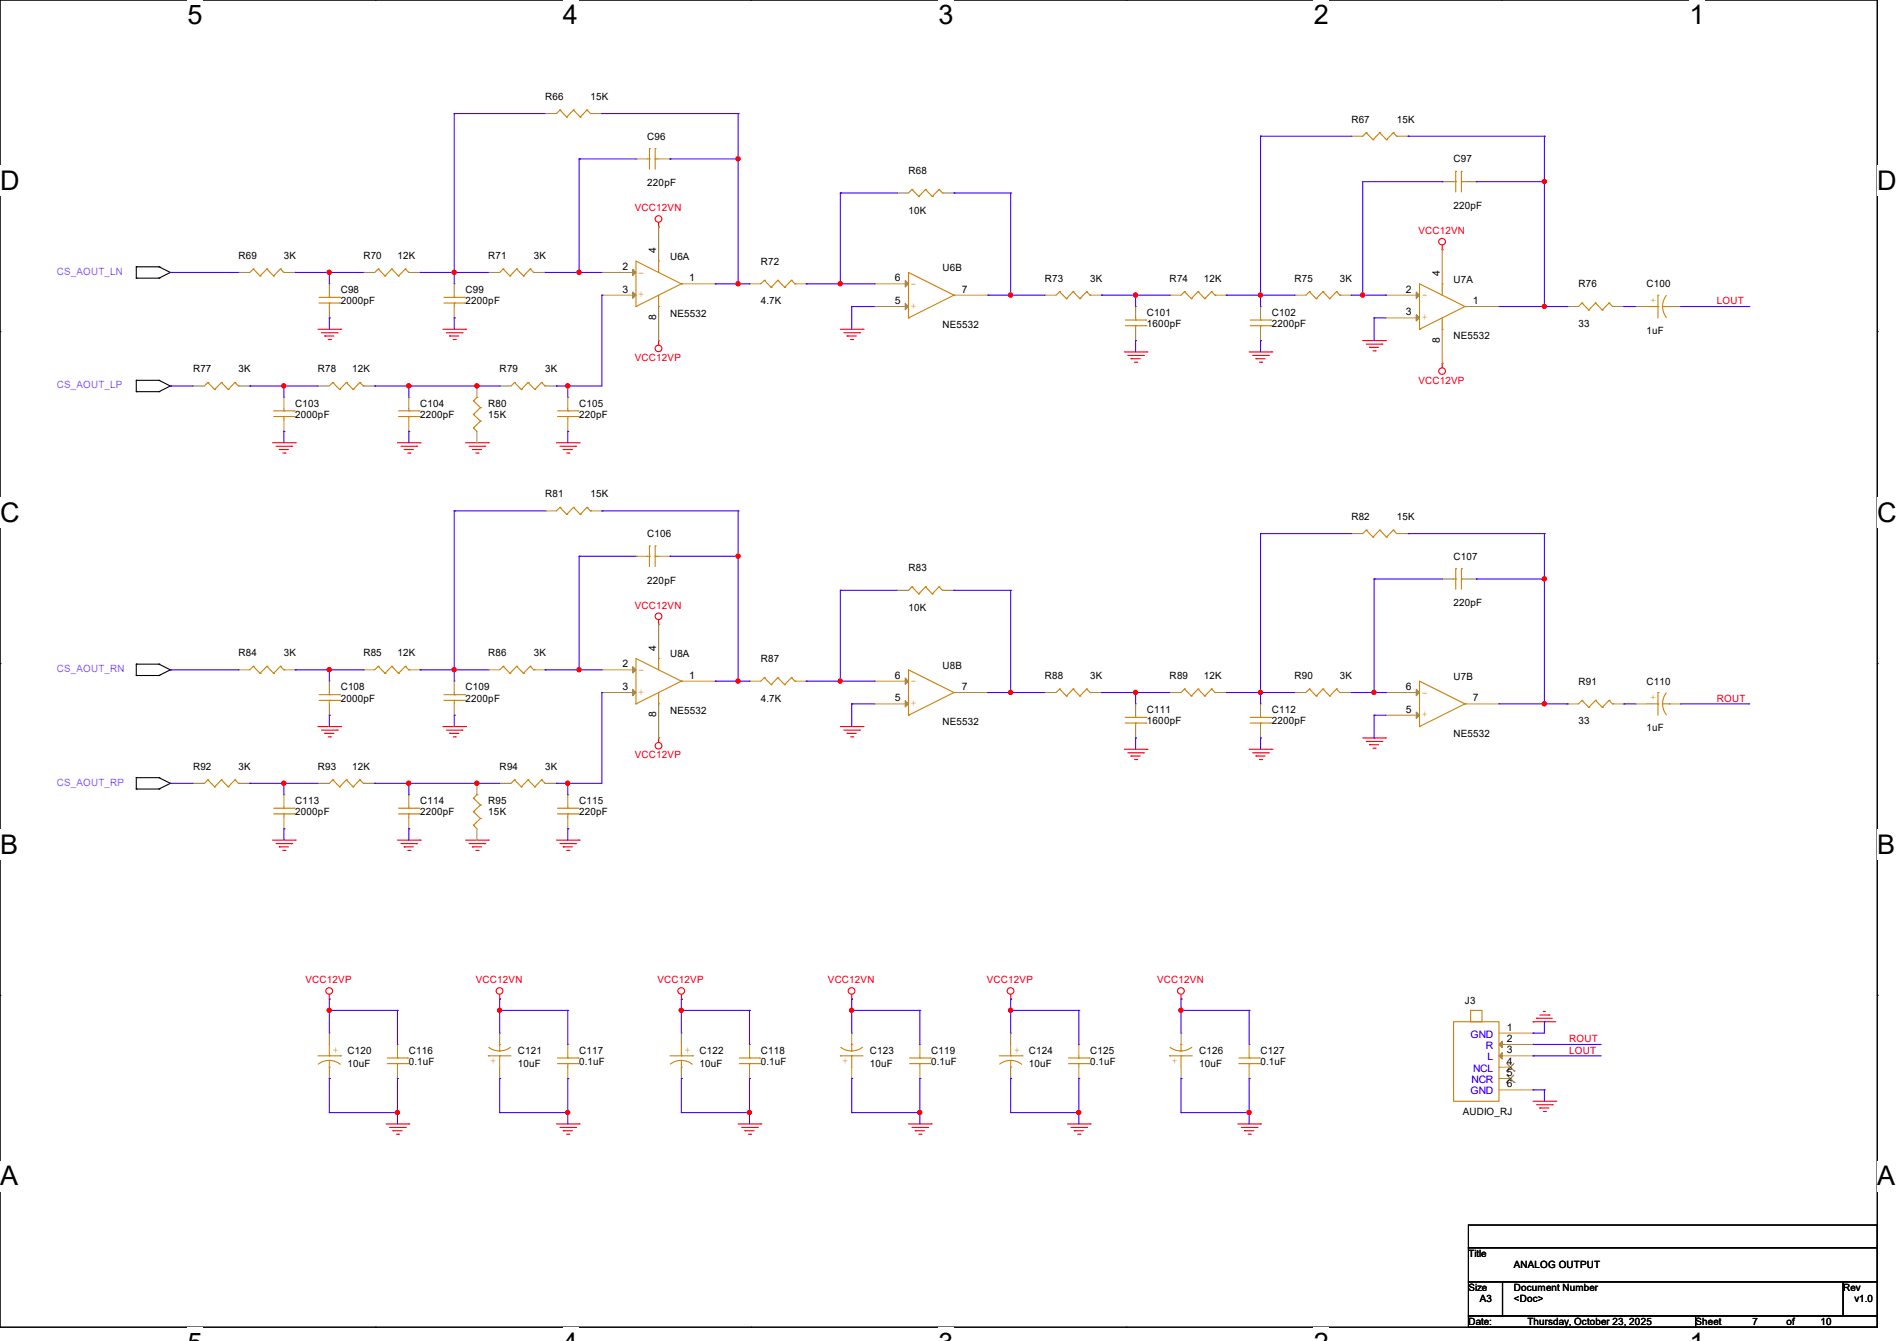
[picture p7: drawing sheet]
<svg xmlns="http://www.w3.org/2000/svg" width="297mm" height="210mm" viewBox="0 0 297 210" stroke-linecap="round" stroke-linejoin="round" font-family="sans-serif">
<path d="M0 0h293.9v207.9h-293.9z" fill="none" stroke="#000" stroke-width=".17"/>
<g fill="#fff">
<path d="M29.4 0h2.3v4.7h-2.3z"/>
<path d="M29.4 207.9h2.3v2.1h-2.3z"/>
</g>
<path d="M58.8 0h.1M58.8 207.9h.1" fill="none" stroke="#000" stroke-width=".17"/>
<g fill="#fff">
<path d="M88.1 0h2.4v4.7h-2.4z"/>
<path d="M88.1 207.9h2.4v2.1h-2.4z"/>
</g>
<path d="M117.6 0h.1M117.6 207.9h.1" fill="none" stroke="#000" stroke-width=".17"/>
<g fill="#fff">
<path d="M146.9 0h2.4v4.7h-2.4z"/>
<path d="M146.9 207.9h2.4v2.1h-2.4z"/>
</g>
<path d="M176.3 0h.1M176.3 207.9h.1" fill="none" stroke="#000" stroke-width=".17"/>
<g fill="#fff">
<path d="M205.7 0h2.4v4.7h-2.4z"/>
<path d="M205.7 207.9h2.4v2.1h-2.4z"/>
</g>
<path d="M235.1 0h.1M235.1 207.9h.1" fill="none" stroke="#000" stroke-width=".17"/>
<g fill="#fff">
<path d="M264.5 0h2.4v4.7h-2.4z"/>
<path d="M264.5 207.9h2.4v2.1h-2.4z"/>
<path d="M0 26h3v4.7h-3z"/>
<path d="M293.9 26h3.1v4.7h-3.1z"/>
<path d="M0 77.9h3v4.7h-3z"/>
<path d="M293.9 77.9h3.1v4.7h-3.1z"/>
</g>
<path d="M0 51.9h.1M293.9 51.9h.1" fill="none" stroke="#000" stroke-width=".17"/>
<g fill="#fff">
<path d="M0 129.9h2.8v4.7h-2.8z"/>
<path d="M293.9 129.9h2.9v4.7h-2.9z"/>
</g>
<path d="M0 103.9h.1M293.9 103.9h.1" fill="none" stroke="#000" stroke-width=".17"/>
<g fill="#fff">
<path d="M0 181.8h2.8v4.8h-2.8z"/>
<path d="M293.8 181.8h3v4.8h-3z"/>
</g>
<g fill="none" stroke="#000" stroke-width=".17">
<path d="M21.3 43.6h.1M21.3 41.8h.1M21.3 59.6h.1M21.3 43.6h3.6M21.3 41.8v1.8M21.3 59.6v1.7M21.3 41.8h3.6M21.3 59.6h3.6M24.9 43.6h.1M24.9 41.8h.1M24.9 59.6h.1M24.9 41.8l1.8 .9"/>
<path d="M24.9 59.6l1.8 .9M26.7 42.7h.1M26.7 42.7l-1.8 .9M21.3 61.3h.1M21.3 61.3h3.6M24.9 61.3h.1M26.7 60.5h.1M26.7 60.5l-1.8 .8M21.3 105.8h.1M21.3 104h.1M21.3 104v1.8M21.3 105.8h3.6"/>
<path d="M21.3 104h3.6M24.9 105.8h.1M24.9 104h.1M24.9 104l1.8 .9M26.7 104.9h.1M26.7 104.9l-1.8 .9M21.3 123.6h.1M21.3 121.8h.1M21.3 121.8v1.8M21.3 123.6h3.6M21.3 121.8h3.6M24.9 123.6h.1"/>
<path d="M24.9 121.8h.1M24.9 121.8l1.8 .9M26.7 122.7h.1M26.7 122.7l-1.8 .9M0 155.9h.1M293.9 155.9h.1M229.9 191.9h64v3.5h-64zM229.9 195.4h64v5.3h-64zM229.9 200.7h5.3v5.4h-5.3zM229.9 206.1h35.6v1.8h-35.6zM235.2 200.7h53.4v5.4h-53.4zM265.5 206.1h28.4v1.8h-28.4z"/>
<path d="M288.6 200.7h5.3v5.4h-5.3z"/>
</g>
<g fill="none" stroke="#f00" stroke-width=".17">
<path d="M103.1 35.6h.1M103.1 34.8v.8M225.8 39.1h.1M225.8 38.4v.7M49.8 51.6h3.5M50.3 52.1h2.5M50.8 52.6h.1M50.8 52.6h1.5M51.4 53.2h.3M51.7 53.2h.1M52.8 52.1h.1M53.3 51.6h.1"/>
<path d="M69.3 51.6h3.6M69.9 52.1h2.4M70.4 52.6h.1M70.4 52.6h1.4M71 53.2h.3M71.3 53.2h.1M72.3 52.1h.1M72.9 51.6h.1M103.1 53.3h.1M103.1 53.3v.8M131.6 51.6h3.5M132.1 52.1h2.5"/>
<path d="M132.6 52.6h.1M132.6 52.6h1.5M133.2 53.2h.3M133.5 53.2h.1M134.6 52.1h.1M135.1 51.6h.1M176 55.1h3.6M176.6 55.7h2.4M177.1 56.2h.1M177.1 56.2h1.4M177.6 56.7h.4M178 56.7h.1"/>
<path d="M179 55.7h.1M179.6 55.1h.1M195.6 55.1h3.5M196.1 55.7h2.5M196.6 56.2h.1M196.6 56.2h1.5M197.2 56.7h.3M197.5 56.7h.1M198.6 55.7h.1M199.1 55.1h.1M213.4 53.3h3.5M213.9 53.9h2.5"/>
<path d="M214.4 54.4h.1M214.4 54.4h1.5M215 54.9h.3M215.3 54.9h.1M216.4 53.9h.1M216.9 53.3h.1M225.8 56.9h.1M225.8 56.9v.7M42.7 69.3h3.5M43.2 69.9h2.5M43.7 70.4h.1M43.7 70.4h1.5"/>
<path d="M44.3 71h.3M44.6 71h.1M45.7 69.9h.1M46.2 69.3h.1M62.2 69.3h3.6M62.8 69.9h2.4M63.3 70.4h.1M63.3 70.4h1.4M63.8 71h.4M64.2 71h.1M65.2 69.9h.1M65.8 69.3h.1"/>
<path d="M72.9 69.3h3.6M73.4 69.9h2.5M74 70.4h.1M74 70.4h1.4M74.5 71h.3M74.8 71h.1M75.9 69.9h.1M76.5 69.3h.1M87.1 69.3h3.6M87.7 69.9h2.4M88.2 70.4h.1M88.2 70.4h1.4"/>
<path d="M88.7 71h.4M89.1 71h.1M90.1 69.9h.1M90.7 69.3h.1M103.1 97.8h.1M103.1 97.1v.7M49.8 113.8h3.5M50.3 114.3h2.5M50.8 114.9h.1M50.8 114.9h1.5M51.4 115.4h.3M51.7 115.4h.1"/>
<path d="M52.8 114.3h.1M53.3 113.8h.1M69.3 113.8h3.6M69.9 114.3h2.4M70.4 114.9h.1M70.4 114.9h1.4M71 115.4h.3M71.3 115.4h.1M72.3 114.3h.1M72.9 113.8h.1M103.1 115.6h.1M103.1 115.6v.7"/>
<path d="M131.6 113.8h3.5M132.1 114.3h2.5M132.6 114.9h.1M132.6 114.9h1.5M133.2 115.4h.3M133.5 115.4h.1M134.6 114.3h.1M135.1 113.8h.1M176 117.3h3.6M176.6 117.9h2.4M177.1 118.4h.1M177.1 118.4h1.4"/>
<path d="M177.6 119h.4M178 119h.1M179 117.9h.1M179.6 117.3h.1M195.6 117.3h3.5M196.1 117.9h2.5M196.6 118.4h.1M196.6 118.4h1.5M197.2 119h.3M197.5 119h.1M198.6 117.9h.1M199.1 117.3h.1"/>
<path d="M213.4 115.6h3.5M213.9 116.1h2.5M214.4 116.6h.1M214.4 116.6h1.5M215 117.2h.3M215.3 117.2h.1M216.4 116.1h.1M216.9 115.6h.1M42.7 131.6h3.5M43.2 132.1h2.5M43.7 132.6h.1M43.7 132.6h1.5"/>
<path d="M44.3 133.2h.3M44.6 133.2h.1M45.7 132.1h.1M46.2 131.6h.1M62.2 131.6h3.6M62.8 132.1h2.4M63.3 132.6h.1M63.3 132.6h1.4M63.8 133.2h.4M64.2 133.2h.1M65.2 132.1h.1M65.8 131.6h.1"/>
<path d="M72.9 131.6h3.6M73.4 132.1h2.5M74 132.6h.1M74 132.6h1.4M74.5 133.2h.3M74.8 133.2h.1M75.9 132.1h.1M76.5 131.6h.1M87.1 131.6h3.6M87.7 132.1h2.4M88.2 132.6h.1M88.2 132.6h1.4"/>
<path d="M88.7 133.2h.4M89.1 133.2h.1M90.1 132.1h.1M90.7 131.6h.1M51.6 156.5h.1M51.6 155.7v.8M78.2 156.5h.1M78.2 155.7v.8M106.7 156.5h.1M106.7 155.7v.8M133.3 156.5h.1M133.3 155.7v.8"/>
<path d="M158.2 156.5h.1M158.2 155.7v.8M184.9 156.5h.1M184.9 155.7v.8M240.6 159.5h.1M240.6 159.5h2.4M241.1 159h1.4M241.6 158.4h.1M241.6 158.4h.4M242.5 159h.1M60.5 176h3.5M61 176.6h2.5"/>
<path d="M61.5 177.1h.1M61.5 177.1h1.4M62.1 177.6h.3M62.4 177.6h.1M63.5 176.6h.1M64 176h.1M87.1 176h3.6M87.7 176.6h2.4M88.2 177.1h.1M88.2 177.1h1.4M88.7 177.6h.4M89.1 177.6h.1"/>
<path d="M90.1 176.6h.1M90.7 176h.1M115.6 176h3.5M116.1 176.6h2.5M116.6 177.1h.1M116.6 177.1h1.5M117.2 177.6h.3M117.5 177.6h.1M118.6 176.6h.1M119.1 176h.1M142.2 176h3.6M142.8 176.6h2.4"/>
<path d="M143.3 177.1h.1M143.3 177.1h1.4M143.8 177.6h.4M144.2 177.6h.1M145.2 176.6h.1M145.8 176h.1M167.1 176h3.6M167.7 176.6h2.4M168.2 177.1h.1M168.2 177.1h1.4M168.7 177.6h.4M169.1 177.6h.1"/>
<path d="M170.1 176.6h.1M170.7 176h.1M193.8 176h3.6M194.4 176.6h2.4M194.9 177.1h.1M194.9 177.1h1.4M195.4 177.6h.3M195.7 177.6h.1M196.8 176.6h.1M197.4 176h.1M240 160h.1M240 160h3.6"/>
<path d="M240 172.5h3.6M240.6 173h2.4M241.1 173.5h.1M241.1 173.5h1.4M241.6 174.1h.4M242 174.1h.1M243 173h.1M243.6 172.5h.1"/>
<circle cx="103.1" cy="34.3" r=".52"/>
<circle cx="225.8" cy="37.8" r=".52"/>
<circle cx="103.1" cy="54.6" r=".52"/>
<circle cx="225.8" cy="58.1" r=".52"/>
<circle cx="103.1" cy="96.5" r=".52"/>
<circle cx="103.1" cy="116.8" r=".52"/>
<circle cx="51.6" cy="155.2" r=".52"/>
<circle cx="78.2" cy="155.2" r=".52"/>
<circle cx="106.7" cy="155.2" r=".52"/>
<circle cx="133.3" cy="155.2" r=".52"/>
<circle cx="158.2" cy="155.2" r=".52"/>
<circle cx="184.9" cy="155.2" r=".52"/>
</g>
<g fill="none" stroke="#cc8006" stroke-width=".17">
<path d="M87.7 17.2h.1M87.7 17.2l-.6 .6M87.7 17.2l1 1.1M88.7 18.3h.1M89.8 17.2h.1M89.8 17.2l-1.1 1.1M89.8 17.2l1 1.1M90.8 18.3h.1M91.9 17.2h.1M91.9 17.2l-1.1 1.1M91.9 17.2l.6 .6M92.5 17.8h.1"/>
<path d="M101.3 24.9h.4M101.7 24.9h.1M101.7 23.3h.1M101.7 23.3v3.2M102.6 23.3h.1M102.6 24.9h.1M102.6 24.9h.5M102.6 23.3v3.2M142.8 29.7h.1M142.8 29.7l-.6 .5M142.8 29.7l1 1.1M143.8 30.8h.1"/>
<path d="M144.9 29.7h.1M144.9 29.7l-1.1 1.1M144.9 29.7l1.1 1.1M146 30.8h.1M147 29.7h.1M147 29.7l-1 1.1M147 29.7l.6 .5M147.6 30.2h.1M213.9 20.8h.1M213.9 20.8l-.5 .5M213.9 20.8l1.1 1.1M215 21.9h.1"/>
<path d="M216 20.8h.1M216 20.8l-1 1.1M216 20.8l1.1 1.1M217.1 21.9h.1M218.1 20.8h.1M218.1 20.8l-1 1.1M218.1 20.8l.6 .5M218.7 21.3h.1M227.6 28.4h.3M227.9 28.4h.1M227.9 26.8h.1M227.9 26.8v3.3"/>
<path d="M228.8 26.8h.1M228.8 28.4h.1M228.8 28.4h.6M228.8 26.8v3.3M32.6 59.9h.1M32.6 59.9l-.6 .6M32.6 59.9l1 1.1M34.7 59.9h.1M34.7 59.9l-1.1 1.1M34.7 59.9l1 1.1M36.8 59.9h.1M36.8 59.9l-1.1 1.1"/>
<path d="M36.8 59.9l.5 .6M39.7 42.1h.1M39.7 42.1l-.6 .6M39.7 42.1l1 1.1M40.7 43.2h.1M41.8 42.1h.1M41.8 42.1l-1.1 1.1M41.8 42.1l1 1.1M42.8 43.2h.1M43.9 42.1h.1M43.9 42.1l-1.1 1.1M43.9 42.1l.5 .6"/>
<path d="M44.4 42.7h.1M50 47.5h3.2M50 46.6h3.2M51.6 46.6h.1M51.6 47.5h.1M51.6 46.2v.4M51.6 47.5v.5M52.1 59.9h.1M52.1 59.9l-.5 .6M52.1 59.9l1.1 1.1M53.2 47.5h.1M53.2 46.6h.1"/>
<path d="M54.2 59.9h.1M54.2 59.9l-1 1.1M54.2 59.9l1.1 1.1M56.3 59.9h.1M56.3 59.9l-1 1.1M56.3 59.9l.6 .6M59.2 42.1h.1M59.2 42.1l-.5 .6M59.2 42.1l1.1 1.1M60.3 43.2h.1M61.3 42.1h.1M61.3 42.1l-1 1.1"/>
<path d="M61.3 42.1l1.1 1.1M62.4 43.2h.1M63.5 42.1h.1M63.5 42.1l-1.1 1.1M63.5 42.1l.5 .6M64 42.7h.1M69.5 47.5h3.2M69.5 46.6h3.2M71.1 46.6h.1M71.1 47.5h.1M71.1 46.2v.4M71.1 47.5v.5"/>
<path d="M72.7 47.5h.1M72.7 46.6h.1M78.8 42.1h.1M78.8 42.1l-.6 .6M78.8 42.1l1 1.1M79.8 43.2h.1M80.6 59.9h.1M80.6 59.9l-.6 .6M80.6 59.9l1 1.1M80.9 42.1h.1M80.9 42.1l-1.1 1.1M80.9 42.1l1.1 1.1"/>
<path d="M82 43.2h.1M82.7 59.9h.1M82.7 59.9l-1.1 1.1M82.7 59.9l1 1.1M83 42.1h.1M83 42.1l-1 1.1M83 42.1l.6 .6M83.6 42.7h.1M84.8 59.9h.1M84.8 59.9l-1.1 1.1M84.8 59.9l.5 .6M99.6 48h.1"/>
<path d="M103.1 40.9h.1M103.1 48h.1M103.1 40.9v1.8M103.1 46.2v1.8M106.7 44.4h.1M106.7 44.4l-7.1-3.5v7.1M106.7 44.4l-7.1 3.6M119.7 43.9h.1M119.7 43.9l-.6 .5M119.7 43.9l1 1.1M120.7 45h.1M121.8 43.9h.1"/>
<path d="M121.8 43.9l-1.1 1.1M121.8 43.9l1.1 1.1M122.9 45h.1M123.9 43.9h.1M123.9 43.9l-1 1.1M123.9 43.9l.6 .5M124.5 44.4h.1M142.2 49.8h.1M149.4 46.2h.1M149.4 46.2l-7.2-3.5v7.1M149.4 46.2l-7.2 3.6M165.9 45.7h.1"/>
<path d="M165.9 45.7l-.5 .5M165.9 45.7l1.1 1.1M167 46.8h.1M168 45.7h.1M168 45.7l-1 1.1M168 45.7l1.1 1.1M169.1 46.8h.1M170.1 45.7h.1M170.1 45.7l-1 1.1M170.1 45.7l.6 .5M170.7 46.2h.1M176.2 51h3.2"/>
<path d="M176.2 50.1h3.2M177.8 50.1h.1M177.8 51h.1M177.8 49.8v.3M177.8 51v.6M179.4 51h.1M179.4 50.1h.1M185.5 45.7h.1M185.5 45.7l-.6 .5M185.5 45.7l1 1.1M186.5 46.8h.1M187.6 45.7h.1"/>
<path d="M187.6 45.7l-1.1 1.1M187.6 45.7l1 1.1M188.6 46.8h.1M189.7 45.7h.1M189.7 45.7l-1.1 1.1M189.7 45.7l.5 .5M190.2 46.2h.1M195.7 51h3.3M195.7 50.1h3.3M197.4 50.1h.1M197.4 51h.1M197.4 49.8v.3"/>
<path d="M197.4 51v.6M199 51h.1M199 50.1h.1M205 45.7h.1M205 45.7l-.5 .5M205 45.7l1.1 1.1M206.1 46.8h.1M207.1 45.7h.1M207.1 45.7l-1 1.1M207.1 45.7l1.1 1.1M208.2 46.8h.1M209.3 45.7h.1"/>
<path d="M209.3 45.7l-1.1 1.1M209.3 45.7l.5 .5M209.8 46.2h.1M222.2 51.6h.1M225.8 44.4h.1M225.8 51.6h.1M225.8 44.4v1.8M225.8 49.8v1.8M229.4 48h.1M229.4 48l-7.2-3.6v7.2M229.4 48l-7.2 3.6M247.7 47.5h.1"/>
<path d="M247.7 47.5l-.6 .5M247.7 47.5l1.1 1.1M248.8 48.6h.1M249.8 47.5h.1M249.8 47.5l-1 1.1M249.8 47.5l1.1 1.1M250.9 48.6h.1M251.9 47.5h.1M251.9 47.5l-1 1.1M251.9 47.5l.6 .5M252.5 48h.1M257.8 48h1.8"/>
<path d="M259.6 46.2h.1M259.6 48h.1M259.6 46.2v3.6M260.3 48l.2 1.1 .4 .6M260.3 48h1.1M260.9 46.3l-.5 1-.1 .7M261.4 48h.1M33.6 61h.1M35.7 61h.1M37.3 60.5h.1M42.8 65.2h3.3M42.8 64.3h3.3"/>
<path d="M44.4 64.3h.1M44.4 65.2h.1M44.4 64v.3M44.4 65.2v.6M46.1 65.2h.1M46.1 64.3h.1M53.2 61h.1M55.3 61h.1M56.9 60.5h.1M62.4 65.2h3.2M62.4 64.3h3.2M64 64.3h.1"/>
<path d="M64 65.2h.1M64 64v.3M64 65.2v.6M65.6 65.2h.1M65.6 64.3h.1M74.1 67h.1M74.1 64.9h.1M74.1 62.8h.1M74.1 67l.6 .6M74.1 64.9l1.1 1.1M74.1 62.8l1.1 1M74.7 62.2h.1"/>
<path d="M74.7 62.2l-.6 .6M75.2 66h.1M75.2 63.8h.1M75.2 66l-1.1 1M75.2 63.8l-1.1 1.1M81.6 61h.1M83.7 61h.1M85.3 60.5h.1M87.3 65.2h3.2M87.3 64.3h3.2M87.7 79.5h.1M87.7 79.5l-.6 .5"/>
<path d="M87.7 79.5l1 1.1M88.9 64.3h.1M88.9 65.2h.1M88.9 64v.3M88.9 65.2v.6M89.8 79.5h.1M89.8 79.5l-1.1 1.1M89.8 79.5l1 1.1M90.5 65.2h.1M90.5 64.3h.1M91.9 79.5h.1M91.9 79.5l-1.1 1.1"/>
<path d="M91.9 79.5l.6 .5M88.7 80.6h.1M90.8 80.6h.1M92.5 80h.1M101.3 87.1h.4M101.7 87.1h.1M101.7 85.5h.1M101.7 85.5v3.2M102.6 85.5h.1M102.6 87.1h.1M102.6 85.5v3.2M102.6 87.1h.5"/>
<path d="M142.8 91.9h.1M142.8 91.9l-.6 .6M142.8 91.9l1 1.1M143.8 93h.1M144.9 91.9h.1M144.9 91.9l-1.1 1.1M144.9 91.9l1.1 1.1M146 93h.1M147 91.9h.1M147 91.9l-1 1.1M147 91.9l.6 .6M147.6 92.5h.1"/>
<path d="M213.9 83h.1M213.9 83l-.5 .6M213.9 83l1.1 1.1M215 84.1h.1M216 83h.1M216 83l-1 1.1M216 83l1.1 1.1M217.1 84.1h.1M218.1 83h.1M218.1 83l-1 1.1M218.1 83l.6 .6M218.7 83.6h.1"/>
<path d="M227.6 90.7h.3M227.9 90.7h.1M227.9 89.1h.1M227.9 89.1v3.2M228.8 89.1h.1M228.8 90.7h.1M228.8 89.1v3.2M228.8 90.7h.6M39.7 104.4h.1M39.7 104.4l-.6 .5M39.7 104.4l1 1.1M40.7 105.5h.1"/>
<path d="M41.8 104.4h.1M41.8 104.4l-1.1 1.1M41.8 104.4l1 1.1M42.8 105.5h.1M43.9 104.4h.1M43.9 104.4l-1.1 1.1M43.9 104.4l.5 .5M44.4 104.9h.1M50 109.7h3.2M50 108.8h3.2M51.6 108.8h.1M51.6 109.7h.1"/>
<path d="M51.6 108.5v.3M51.6 109.7v.5M53.2 109.7h.1M53.2 108.8h.1M59.2 104.4h.1M59.2 104.4l-.5 .5M59.2 104.4l1.1 1.1M60.3 105.5h.1M61.3 104.4h.1M61.3 104.4l-1 1.1M61.3 104.4l1.1 1.1M62.4 105.5h.1"/>
<path d="M63.5 104.4h.1M63.5 104.4l-1.1 1.1M63.5 104.4l.5 .5M64 104.9h.1M69.5 109.7h3.2M69.5 108.8h3.2M71.1 108.8h.1M71.1 109.7h.1M71.1 108.5v.3M71.1 109.7v.5M72.7 109.7h.1M72.7 108.8h.1"/>
<path d="M78.8 104.4h.1M78.8 104.4l-.6 .5M78.8 104.4l1 1.1M79.8 105.5h.1M80.9 104.4h.1M80.9 104.4l-1.1 1.1M80.9 104.4l1.1 1.1M82 105.5h.1M83 104.4h.1M83 104.4l-1 1.1M83 104.4l.6 .5M83.6 104.9h.1"/>
<path d="M99.6 110.2h.1M103.1 103.1h.1M103.1 110.2h.1M103.1 103.1v1.8M103.1 108.5v1.7M106.7 106.7h.1M106.7 106.7l-7.1-3.6v7.1M106.7 106.7l-7.1 3.5M119.7 106.1h.1M119.7 106.1l-.6 .6M119.7 106.1l1 1.1M120.7 107.2h.1"/>
<path d="M121.8 106.1h.1M121.8 106.1l-1.1 1.1M121.8 106.1l1.1 1.1M122.9 107.2h.1M123.9 106.1h.1M123.9 106.1l-1 1.1M123.9 106.1l.6 .6M124.5 106.7h.1M142.2 112h.1M149.4 108.5h.1M149.4 108.5l-7.2-3.6v7.1M149.4 108.5l-7.2 3.5"/>
<path d="M165.9 107.9h.1M165.9 107.9l-.5 .6M165.9 107.9l1.1 1.1M167 109h.1M168 107.9h.1M168 107.9l-1 1.1M168 107.9l1.1 1.1M169.1 109h.1M170.1 107.9h.1M170.1 107.9l-1 1.1M170.1 107.9l.6 .6M170.7 108.5h.1"/>
<path d="M176.2 113.2h3.2M176.2 112.4h3.2M177.8 112.4h.1M177.8 113.2h.1M177.8 112v.4M177.8 113.2v.6M179.4 113.2h.1M179.4 112.4h.1M185.5 107.9h.1M185.5 107.9l-.6 .6M185.5 107.9l1 1.1M186.5 109h.1"/>
<path d="M187.6 107.9h.1M187.6 107.9l-1.1 1.1M187.6 107.9l1 1.1M188.6 109h.1M189.7 107.9h.1M189.7 107.9l-1.1 1.1M189.7 107.9l.5 .6M190.2 108.5h.1M195.7 113.2h3.3M195.7 112.4h3.3M197.4 112.4h.1M197.4 113.2h.1"/>
<path d="M197.4 112v.4M197.4 113.2v.6M199 113.2h.1M199 112.4h.1M205 107.9h.1M205 107.9l-.5 .6M205 107.9l1.1 1.1M206.1 109h.1M207.1 107.9h.1M207.1 107.9l-1 1.1M207.1 107.9l1.1 1.1M208.2 109h.1"/>
<path d="M209.3 107.9h.1M209.3 107.9l-1.1 1.1M209.3 107.9l.5 .6M209.8 108.5h.1M222.2 113.8h.1M229.4 110.2h.1M229.4 110.2l-7.2-3.5v7.1M229.4 110.2l-7.2 3.6M247.7 109.7h.1M247.7 109.7l-.6 .5M247.7 109.7l1.1 1.1M248.8 110.8h.1"/>
<path d="M249.8 109.7h.1M249.8 109.7l-1 1.1M249.8 109.7l1.1 1.1M250.9 110.8h.1M251.9 109.7h.1M251.9 109.7l-1 1.1M251.9 109.7l.6 .5M252.5 110.2h.1M257.8 110.2h1.8M259.6 108.5h.1M259.6 110.2h.1M259.6 108.5v3.5"/>
<path d="M260.3 110.2l.2 1.1 .4 .6M260.3 110.2h1.1M260.9 108.5l-.5 1-.1 .7M261.4 110.2h.1M32.6 122.1h.1M32.6 122.1l-.6 .6M32.6 122.1l1 1.1M33.6 123.2h.1M34.7 122.1h.1M34.7 122.1l-1.1 1.1M34.7 122.1l1 1.1M35.7 123.2h.1"/>
<path d="M36.8 122.1h.1M36.8 122.1l-1.1 1.1M36.8 122.1l.5 .6M37.3 122.7h.1M42.8 127.5h3.3M42.8 126.6h3.3M44.4 126.6h.1M44.4 127.5h.1M44.4 126.2v.4M44.4 127.5v.5M46.1 127.5h.1M46.1 126.6h.1"/>
<path d="M52.1 122.1h.1M52.1 122.1l-.5 .6M52.1 122.1l1.1 1.1M53.2 123.2h.1M54.2 122.1h.1M54.2 122.1l-1 1.1M54.2 122.1l1.1 1.1M55.3 123.2h.1M56.3 122.1h.1M56.3 122.1l-1 1.1M56.3 122.1l.6 .6M56.9 122.7h.1"/>
<path d="M62.4 127.5h3.2M62.4 126.6h3.2M64 126.6h.1M64 127.5h.1M64 126.2v.4M64 127.5v.5M65.6 127.5h.1M65.6 126.6h.1M74.1 129.2h.1M74.1 127.1h.1M74.1 125h.1M74.1 129.2l.6 .6"/>
<path d="M74.1 127.1l1.1 1.1M74.1 125l1.1 1.1M74.7 124.5h.1M74.7 124.5l-.6 .5M75.2 128.2h.1M75.2 126.1h.1M75.2 128.2l-1.1 1M75.2 126.1l-1.1 1M80.6 122.1h.1M80.6 122.1l-.6 .6M80.6 122.1l1 1.1M81.6 123.2h.1"/>
<path d="M82.7 122.1h.1M82.7 122.1l-1.1 1.1M82.7 122.1l1 1.1M83.7 123.2h.1M84.8 122.1h.1M84.8 122.1l-1.1 1.1M84.8 122.1l.5 .6M85.3 122.7h.1M87.3 127.5h3.2M87.3 126.6h3.2M88.9 126.6h.1M88.9 127.5h.1"/>
<path d="M88.9 126.2v.4M88.9 127.5v.5M90.5 127.5h.1M90.5 126.6h.1M230.3 158.2h1.7v1.8h-1.7zM49.8 165.4h3.5M51.6 167.1h.1M51.6 165.4h.1M51.6 166.1l1 .2 .7 .4M51.6 166.1l-.8 .1-1 .5M51.6 163.6v1.8M51.6 166.1v1"/>
<path d="M53.3 165.4h.1M60.6 166.6h3.2M60.6 165.7h3.2M62.2 165.7h.1M62.2 166.6h.1M62.2 165.4v.3M62.2 166.6v.5M63.8 166.6h.1M63.8 165.7h.1M76.5 165.4h.1M76.5 165.4h3.5M78.2 163.6h.1"/>
<path d="M78.2 165.4h.1M78.2 163.6v1M78.2 165.4v1.7M79.9 164l-.6 .4-1 .2-.8-.1-1-.5M87.3 166.6h3.2M87.3 165.7h3.2M88.9 165.7h.1M88.9 166.6h.1M88.9 165.4v.3M88.9 166.6v.5M90.5 166.6h.1M90.5 165.7h.1"/>
<path d="M104.9 165.4h3.6M106.7 167.1h.1M106.7 165.4h.1M106.7 166.1l1.1 .2 .6 .4M106.7 166.1l-.8 .1-.9 .5M106.7 163.6v1.8M106.7 166.1v1M108.5 165.4h.1M115.7 166.6h3.3M115.7 165.7h3.3M117.3 165.7h.1M117.3 166.6h.1"/>
<path d="M117.3 165.4v.3M117.3 166.6v.5M119 166.6h.1M119 165.7h.1M131.6 165.4h.1M131.6 165.4h3.5M133.3 163.6h.1M133.3 165.4h.1M133.3 163.6v1M133.3 165.4v1.7M135 164l-.6 .4-1 .2-.8-.1-1-.5M142.4 166.6h3.2"/>
<path d="M142.4 165.7h3.2M144 165.7h.1M144 166.6h.1M144 165.4v.3M144 166.6v.5M145.6 166.6h.1M145.6 165.7h.1M156.5 165.4h3.5M158.2 167.1h.1M158.2 165.4h.1M158.2 166.1l1.1 .2 .7 .4M158.2 166.1l-.7 .1-1 .5"/>
<path d="M158.2 163.6v1.8M158.2 166.1v1M160 165.4h.1M167.3 166.6h3.2M167.3 165.7h3.2M168.9 165.7h.1M168.9 166.6h.1M168.9 165.4v.3M168.9 166.6v.5M170.5 166.6h.1M170.5 165.7h.1M183.1 165.4h.1"/>
<path d="M183.1 165.4h3.6M184.9 163.6h.1M184.9 165.4h.1M184.9 163.6v1M184.9 165.4v1.7M186.6 164l-.6 .4-1.1 .2-.7-.1-1-.5M194 166.6h3.2M194 165.7h3.2M195.6 165.7h.1M195.6 166.6h.1M195.6 165.4v.3M195.6 166.6v.5"/>
<path d="M197.2 166.6h.1M197.2 165.7h.1M227.6 160h7.1v12.5h-7.1z"/>
</g>
<g fill="none" stroke="#a84" stroke-width=".17">
<path d="M85.3 17.8h.1M85.3 17.8h1.8M92.5 17.8h1.7M94.2 17.8h.1M99.6 24.9h.1M99.6 24.9h1.7M103.1 35.6h.1M103.1 24.9h1.8M103.1 35.6v5.3M104.9 24.9h.1M140.5 30.2h.1M140.5 30.2h1.7"/>
<path d="M147.6 30.2h1.8M149.4 30.2h.1M211.6 21.3h.1M211.6 21.3h1.8M218.7 21.3h1.8M220.5 21.3h.1M225.8 28.4h.1M225.8 39.1h.1M225.8 28.4h1.8M225.8 39.1v5.3M229.4 28.4h1.7M231.1 28.4h.1"/>
<path d="M37.3 42.7h.1M37.3 42.7h1.8M44.4 42.7h1.8M46.2 42.7h.1M51.6 44.4h.1M51.6 49.8h.1M51.6 44.4v1.8M51.6 48v1.8M56.9 42.7h.1M56.9 42.7h1.8M64 42.7h1.8M65.8 42.7h.1"/>
<path d="M71.1 44.4h.1M71.1 49.8h.1M71.1 44.4v1.8M71.1 48v1.8M76.5 42.7h.1M76.5 42.7h1.7M83.6 42.7h1.7M85.3 42.7h.1M94.2 46.2h.1M94.2 42.7h.1M94.2 42.7h5.4M94.2 46.2h5.4"/>
<path d="M103.1 53.3h.1M103.1 48v5.3M106.7 44.4h5.3M112 44.4h.1M117.3 44.4h.1M117.3 44.4h1.8M124.5 44.4h1.7M126.2 44.4h.1M136.9 48h.1M136.9 44.4h.1M136.9 48h5.3M136.9 44.4h5.3"/>
<path d="M149.4 46.2h5.3M154.7 46.2h.1M163.6 46.2h.1M163.6 46.2h1.8M170.7 46.2h1.8M172.5 46.2h.1M177.8 48h.1M177.8 53.3h.1M177.8 48v1.8M177.8 51.6v1.7M183.1 46.2h.1M183.1 46.2h1.8"/>
<path d="M190.2 46.2h1.8M192 46.2h.1M197.4 48h.1M197.4 53.3h.1M197.4 48v1.8M197.4 51.6v1.7M202.7 46.2h.1M202.7 46.2h1.8M209.8 46.2h1.8M211.6 46.2h.1M216.9 49.8h.1M216.9 46.2h.1"/>
<path d="M216.9 46.2h5.3M216.9 49.8h5.3M225.8 56.9h.1M225.8 51.6v5.3M229.4 48h5.3M234.7 48h.1M245.4 48h.1M245.4 48h1.7M252.5 48h1.8M254.3 48h.1M256 48h.1M256 48h1.8"/>
<path d="M261.4 48h1.7M263.1 48h.1M30.2 60.5h.1M30.2 60.5h1.8M37.3 60.5h1.8M39.1 60.5h.1M44.4 62.2h.1M44.4 67.6h.1M44.4 62.2v1.8M44.4 65.8v1.8M49.8 60.5h.1M49.8 60.5h1.8"/>
<path d="M56.9 60.5h1.8M58.7 60.5h.1M64 62.2h.1M64 67.6h.1M64 62.2v1.8M64 65.8v1.8M74.7 69.3h.1M74.7 60.5h.1M74.7 60.5v1.7M74.7 67.6v1.7M78.2 60.5h.1M78.2 60.5h1.8"/>
<path d="M85.3 60.5h1.8M87.1 60.5h.1M88.9 62.2h.1M88.9 67.6h.1M88.9 62.2v1.8M88.9 65.8v1.8M85.3 80h.1M85.3 80h1.8M92.5 80h1.7M94.2 80h.1M99.6 87.1h.1M99.6 87.1h1.7"/>
<path d="M103.1 97.8h.1M103.1 87.1h1.8M103.1 97.8v5.3M104.9 87.1h.1M140.5 92.5h.1M140.5 92.5h1.7M147.6 92.5h1.8M149.4 92.5h.1M211.6 83.6h.1M211.6 83.6h1.8M218.7 83.6h1.8M220.5 83.6h.1"/>
<path d="M225.8 90.7h.1M225.8 90.7h1.8M229.4 90.7h1.7M231.1 90.7h.1M37.3 104.9h.1M37.3 104.9h1.8M44.4 104.9h1.8M46.2 104.9h.1M51.6 106.7h.1M51.6 112h.1M51.6 106.7v1.8M51.6 110.2v1.8"/>
<path d="M56.9 104.9h.1M56.9 104.9h1.8M64 104.9h1.8M65.8 104.9h.1M71.1 106.7h.1M71.1 112h.1M71.1 106.7v1.8M71.1 110.2v1.8M76.5 104.9h.1M76.5 104.9h1.7M83.6 104.9h1.7M85.3 104.9h.1"/>
<path d="M94.2 108.5h.1M94.2 104.9h.1M94.2 108.5h5.4M94.2 104.9h5.4M103.1 115.6h.1M103.1 110.2v5.4M106.7 106.7h5.3M112 106.7h.1M117.3 106.7h.1M117.3 106.7h1.8M124.5 106.7h1.7M126.2 106.7h.1"/>
<path d="M136.9 110.2h.1M136.9 106.7h.1M136.9 106.7h5.3M136.9 110.2h5.3M149.4 108.5h5.3M154.7 108.5h.1M163.6 108.5h.1M163.6 108.5h1.8M170.7 108.5h1.8M172.5 108.5h.1M177.8 110.2h.1M177.8 115.6h.1"/>
<path d="M177.8 110.2v1.8M177.8 113.8v1.8M183.1 108.5h.1M183.1 108.5h1.8M190.2 108.5h1.8M192 108.5h.1M197.4 110.2h.1M197.4 115.6h.1M197.4 110.2v1.8M197.4 113.8v1.8M202.7 108.5h.1M202.7 108.5h1.8"/>
<path d="M209.8 108.5h1.8M211.6 108.5h.1M216.9 112h.1M216.9 108.5h.1M216.9 108.5h5.3M216.9 112h5.3M229.4 110.2h5.3M234.7 110.2h.1M245.4 110.2h.1M245.4 110.2h1.7M252.5 110.2h1.8M254.3 110.2h.1"/>
<path d="M256 110.2h.1M256 110.2h1.8M261.4 110.2h1.7M263.1 110.2h.1M30.2 122.7h.1M30.2 122.7h1.8M37.3 122.7h1.8M39.1 122.7h.1M44.4 124.5h.1M44.4 129.8h.1M44.4 124.5v1.7M44.4 128v1.8"/>
<path d="M49.8 122.7h.1M49.8 122.7h1.8M56.9 122.7h1.8M58.7 122.7h.1M64 124.5h.1M64 129.8h.1M64 124.5v1.7M64 128v1.8M74.7 131.6h.1M74.7 122.7h.1M74.7 122.7v1.8M74.7 129.8v1.8"/>
<path d="M78.2 122.7h.1M78.2 122.7h1.8M85.3 122.7h1.8M87.1 122.7h.1M88.9 124.5h.1M88.9 129.8h.1M88.9 124.5v1.7M88.9 128v1.8M51.6 161.8h.1M51.6 168.9h.1M51.6 161.8v1.8M51.6 167.1v1.8"/>
<path d="M62.2 163.6h.1M62.2 168.9h.1M62.2 163.6v1.8M62.2 167.1v1.8M78.2 168.9h.1M78.2 161.8h.1M78.2 161.8v1.8M78.2 167.1v1.8M88.9 163.6h.1M88.9 168.9h.1M88.9 163.6v1.8M88.9 167.1v1.8"/>
<path d="M106.7 161.8h.1M106.7 168.9h.1M106.7 161.8v1.8M106.7 167.1v1.8M117.3 163.6h.1M117.3 168.9h.1M117.3 163.6v1.8M117.3 167.1v1.8M133.3 168.9h.1M133.3 161.8h.1M133.3 161.8v1.8M133.3 167.1v1.8"/>
<path d="M144 163.6h.1M144 168.9h.1M144 163.6v1.8M144 167.1v1.8M158.2 161.8h.1M158.2 168.9h.1M158.2 161.8v1.8M158.2 167.1v1.8M168.9 163.6h.1M168.9 168.9h.1M168.9 163.6v1.8M168.9 167.1v1.8"/>
<path d="M184.9 168.9h.1M184.9 161.8h.1M184.9 161.8v1.8M184.9 167.1v1.8M195.6 163.6h.1M195.6 168.9h.1M195.6 163.6v1.8M195.6 167.1v1.8M234.7 161.8h5.3M234.7 163.6h5.3M234.7 165.4h5.3M234.7 167.1h1.8"/>
<path d="M234.7 168.9h1.8M234.7 170.7h5.3M236.5 167.1h.1M236.5 168.9h.1M240 161.8h.1M240 163.6h.1M240 165.4h.1M240 170.7h.1"/>
</g>
<g fill="#a84" stroke="#a84" stroke-width=".17">
<path d="M99.1 107.9l.5 .6-.5 .5z"/>
<path d="M99.1 104.4l.5 .5-.5 .5z"/>
<path d="M141.7 47.5l.5 .5-.5 .5z"/>
<path d="M141.7 43.9l.5 .5-.5 .6z"/>
<path d="M234.7 163.6l.5-.5v1z"/>
<path d="M234.7 165.4l.5-.6v1.1z"/>
<path d="M99.1 45.7l.5 .5-.5 .5z"/>
<path d="M99.1 42.2l.5 .5-.5 .5z"/>
<path d="M141.7 109.7l.5 .5-.5 .5z"/>
<path d="M141.7 106.2l.5 .5-.5 .5z"/>
<path d="M221.7 111.5l.5 .5-.5 .5z"/>
<path d="M221.7 107.9l.5 .6-.5 .5z"/>
<path d="M221.7 49.3l.5 .5-.5 .5z"/>
<path d="M221.7 45.7l.5 .5-.5 .5z"/>
</g>
<path d="M235.9 167.7h.1M235.9 169.5h.1M235.9 166.6l1.2 1.1M235.9 168.4l1.2 1.1M237 166.6l-1.1 1.1M237 168.4l-1.1 1.1M237.1 167.7h.1M237.1 169.5h.1" fill="none" stroke="#804000" stroke-width=".16"/>
<g fill="none" stroke="#4200ff" stroke-width=".17">
<path d="M71.1 17.8h.1M71.1 17.8v26.6M71.1 17.8h14.2M94.2 17.8h.1M94.2 17.8h21.4M115.6 17.8h.1M115.6 17.8v26.6M90.7 24.9h.1M90.7 24.9v17.8M90.7 24.9h8.9M104.9 24.9h.1M104.9 24.9h10.7"/>
<path d="M115.6 24.9h.1M131.6 30.2h.1M131.6 30.2h8.9M131.6 30.2v14.2M149.4 30.2h.1M149.4 30.2h8.8M158.2 30.2h.1M158.2 30.2v16M197.4 21.3h.1M197.4 21.3v26.7M197.4 21.3h14.2M220.5 21.3h.1"/>
<path d="M220.5 21.3h21.3M225.8 28.4h.1M225.8 28.4h-12.4v17.8M231.1 28.4h.1M231.1 28.4h10.7M241.8 21.3h.1M241.8 28.4h.1M241.8 21.3v26.7M26.7 42.7h.1M26.7 42.7h10.6M46.2 42.7h.1M46.2 42.7h10.7"/>
<path d="M51.6 49.8h.1M51.6 42.7h.1M51.6 42.7v1.7M51.6 49.8v1.8M65.8 42.7h.1M65.8 42.7h10.7M71.1 49.8h.1M71.1 42.7h.1M71.1 49.8v1.8M85.3 42.7h.1M85.3 42.7h8.9M90.7 42.7h.1"/>
<path d="M94.2 46.2h.1M94.2 46.2v14.3h-7.1M112 44.4h.1M112 44.4h5.3M115.6 44.4h.1M126.2 44.4h.1M126.2 44.4h10.7M131.6 44.4h.1M133.3 48h.1M133.3 48h3.6M133.3 48v3.6M154.7 46.2h.1"/>
<path d="M154.7 46.2h8.9M158.2 46.2h.1M172.5 46.2h.1M172.5 46.2h10.6M177.8 46.2h.1M177.8 53.3h.1M177.8 46.2v1.8M177.8 53.3v1.8M192 46.2h.1M192 46.2h10.7M197.4 46.2h.1M197.4 53.3h.1"/>
<path d="M197.4 53.3v1.8M211.6 46.2h5.3M213.4 46.2h.1M215.1 49.8h.1M215.1 53.3h.1M215.1 49.8h1.8M215.1 49.8v3.5M216.9 46.2h.1M234.7 48h10.7M241.8 48h.1M245.4 48h.1M254.3 48h.1"/>
<path d="M254.3 48h1.7M263.1 48h10.7M273.8 48h.1M26.7 60.5h.1M26.7 60.5h3.5M39.1 60.5h.1M39.1 60.5h10.7M44.4 60.5h.1M44.4 67.6h.1M44.4 60.5v1.7M44.4 67.6v1.7M58.7 60.5h.1"/>
<path d="M58.7 60.5h19.5M64 60.5h.1M64 67.6h.1M64 60.5v1.7M64 67.6v1.7M74.7 60.5h.1M87.1 60.5h.1M88.9 60.5h.1M88.9 67.6h.1M88.9 60.5v1.7M88.9 67.6v1.7M71.1 80h.1"/>
<path d="M71.1 80v26.7M71.1 80h14.2M90.7 87.1h.1M90.7 87.1v17.8M90.7 87.1h8.9M94.2 80h.1M94.2 80h21.4M104.9 87.1h.1M104.9 87.1h10.7M115.6 80h.1M115.6 87.1h.1M115.6 80v26.7"/>
<path d="M131.6 92.5h.1M131.6 92.5v14.2M131.6 92.5h8.9M149.4 92.5h.1M149.4 92.5h8.8M158.2 92.5h.1M158.2 92.5v16M197.4 83.6h.1M197.4 83.6v26.6M197.4 83.6h14.2M215.1 90.7h.1M215.1 90.7v17.8"/>
<path d="M215.1 90.7h10.7M220.5 83.6h.1M220.5 83.6h21.3M231.1 90.7h.1M231.1 90.7h10.7M241.8 83.6h.1M241.8 90.7h.1M241.8 83.6v26.6M26.7 104.9h.1M26.7 104.9h10.6M46.2 104.9h.1M46.2 104.9h10.7"/>
<path d="M51.6 104.9h.1M51.6 112h.1M51.6 104.9v1.8M51.6 112v1.8M65.8 104.9h.1M65.8 104.9h10.7M71.1 104.9h.1M71.1 112h.1M71.1 112v1.8M85.3 104.9h.1M85.3 104.9h8.9M90.7 104.9h.1"/>
<path d="M94.2 108.5h.1M94.2 108.5v14.2h-7.1M112 106.7h.1M112 106.7h5.3M115.6 106.7h.1M126.2 106.7h.1M126.2 106.7h10.7M131.6 106.7h.1M133.3 110.2h.1M133.3 110.2v3.6M133.3 110.2h3.6M154.7 108.5h.1"/>
<path d="M154.7 108.5h8.9M158.2 108.5h.1M172.5 108.5h.1M172.5 108.5h10.6M177.8 108.5h.1M177.8 115.6h.1M177.8 108.5v1.7M177.8 115.6v1.7M192 108.5h.1M192 108.5h10.7M197.4 108.5h.1M197.4 115.6h.1"/>
<path d="M197.4 115.6v1.7M211.6 108.5h5.3M215.1 108.5h.1M215.1 115.6h.1M215.1 112h.1M215.1 112v3.6M215.1 112h1.8M216.9 108.5h.1M234.7 110.2h10.7M241.8 110.2h.1M245.4 110.2h.1M254.3 110.2h.1"/>
<path d="M254.3 110.2h1.7M263.1 110.2h10.7M273.8 110.2h.1M26.7 122.7h.1M26.7 122.7h3.5M39.1 122.7h.1M39.1 122.7h10.7M44.4 122.7h.1M44.4 129.8h.1M44.4 122.7v1.8M44.4 129.8v1.8M58.7 122.7h.1"/>
<path d="M58.7 122.7h19.5M64 122.7h.1M64 129.8h.1M64 122.7v1.8M64 129.8v1.8M74.7 122.7h.1M87.1 122.7h.1M88.9 122.7h.1M88.9 129.8h.1M88.9 122.7v1.8M88.9 129.8v1.8M51.6 156.5h.1"/>
<path d="M51.6 158.2h.1M51.6 156.5v5.3M51.6 158.2h10.6M62.2 158.2h.1M62.2 158.2v5.4M78.2 156.5h.1M78.2 158.2h.1M78.2 156.5v5.3M78.2 158.2h10.7M88.9 158.2h.1M88.9 158.2v5.4M106.7 156.5h.1"/>
<path d="M106.7 158.2h.1M106.7 158.2h10.6M106.7 156.5v5.3M117.3 158.2h.1M117.3 158.2v5.4M133.3 156.5h.1M133.3 158.2h.1M133.3 156.5v5.3M133.3 158.2h10.7M144 158.2h.1M144 158.2v5.4M158.2 156.5h.1"/>
<path d="M158.2 158.2h.1M158.2 156.5v5.3M158.2 158.2h10.7M168.9 158.2h.1M168.9 158.2v5.4M184.9 156.5h.1M184.9 158.2h.1M184.9 158.2h10.7M184.9 156.5v5.3M195.6 158.2h.1M195.6 158.2v5.4M51.6 168.9h.1"/>
<path d="M51.6 174.2h.1M51.6 168.9v5.3M51.6 174.2h10.6M62.2 168.9h.1M62.2 174.2h.1M62.2 168.9v7.1M78.2 168.9h.1M78.2 174.2h.1M78.2 168.9v5.3M78.2 174.2h10.7M88.9 168.9h.1M88.9 174.2h.1"/>
<path d="M88.9 168.9v7.1M106.7 168.9h.1M106.7 174.2h.1M106.7 174.2h10.6M106.7 168.9v5.3M117.3 168.9h.1M117.3 174.2h.1M117.3 168.9v7.1M133.3 168.9h.1M133.3 174.2h.1M133.3 168.9v5.3M133.3 174.2h10.7"/>
<path d="M144 168.9h.1M144 174.2h.1M144 168.9v7.1M158.2 168.9h.1M158.2 174.2h.1M158.2 168.9v5.3M158.2 174.2h10.7M168.9 168.9h.1M168.9 174.2h.1M168.9 168.9v7.1M184.9 168.9h.1M184.9 174.2h.1"/>
<path d="M184.9 174.2h10.7M184.9 168.9v5.3M195.6 168.9h.1M195.6 174.2h.1M195.6 168.9v7.1M240 161.8h.1M240 163.6h.1M240 165.4h.1M240 170.7h.1M240 163.6h10.7M240 165.4h10.7M240 170.7h1.8"/>
<path d="M241.8 160h.1M241.8 170.7h.1M241.8 160v1.8h-1.8M241.8 170.7v1.8"/>
</g>
<g fill="#f00" stroke="#f00" stroke-width=".17">
<circle cx="51.5" cy="42.7" r=".32"/>
<circle cx="71.1" cy="42.7" r=".32"/>
<circle cx="90.7" cy="42.7" r=".32"/>
<circle cx="115.5" cy="24.9" r=".32"/>
<circle cx="115.5" cy="44.4" r=".32"/>
<circle cx="44.4" cy="60.4" r=".32"/>
<circle cx="74.7" cy="60.4" r=".32"/>
<circle cx="64" cy="60.4" r=".32"/>
<circle cx="88.9" cy="60.4" r=".32"/>
<circle cx="131.6" cy="44.4" r=".32"/>
<circle cx="158.2" cy="46.2" r=".32"/>
<circle cx="177.8" cy="46.2" r=".32"/>
<circle cx="197.3" cy="46.2" r=".32"/>
<circle cx="241.8" cy="28.4" r=".32"/>
<circle cx="241.8" cy="48" r=".32"/>
<circle cx="71.1" cy="104.9" r=".32"/>
<circle cx="197.3" cy="108.4" r=".32"/>
<circle cx="90.7" cy="104.9" r=".32"/>
<circle cx="115.5" cy="106.7" r=".32"/>
<circle cx="115.5" cy="87.1" r=".32"/>
<circle cx="215.1" cy="108.4" r=".32"/>
<circle cx="241.8" cy="110.2" r=".32"/>
<circle cx="241.8" cy="90.7" r=".32"/>
<circle cx="131.6" cy="106.7" r=".32"/>
<circle cx="158.2" cy="108.4" r=".32"/>
<circle cx="51.5" cy="104.9" r=".32"/>
<circle cx="177.8" cy="108.4" r=".32"/>
<circle cx="44.4" cy="122.7" r=".32"/>
<circle cx="74.7" cy="122.7" r=".32"/>
<circle cx="64" cy="122.7" r=".32"/>
<circle cx="88.9" cy="122.7" r=".32"/>
<circle cx="213.3" cy="46.2" r=".32"/>
<circle cx="78.2" cy="158.2" r=".32"/>
<circle cx="51.5" cy="158.2" r=".32"/>
<circle cx="62.2" cy="174.2" r=".32"/>
<circle cx="88.9" cy="174.2" r=".32"/>
<circle cx="133.3" cy="158.2" r=".32"/>
<circle cx="106.7" cy="158.2" r=".32"/>
<circle cx="117.3" cy="174.2" r=".32"/>
<circle cx="144" cy="174.2" r=".32"/>
<circle cx="184.9" cy="158.2" r=".32"/>
<circle cx="158.2" cy="158.2" r=".32"/>
<circle cx="168.9" cy="174.2" r=".32"/>
<circle cx="195.6" cy="174.2" r=".32"/>
</g>
<g font-size="4.2">
<text x="29.4" y="3.8">5</text>
<text x="88.1" y="3.8">4</text>
<text x="146.9" y="3.8">3</text>
<text x="205.7" y="3.8">2</text>
<text x="264.5" y="3.8">1</text>
<text x="0" y="29.8">D</text>
<text x="293.9" y="29.8">D</text>
<text x="0" y="81.7">C</text>
<text x="293.9" y="81.7">C</text>
<text x="0" y="133.7">B</text>
<text x="293.9" y="133.7">B</text>
<text x="0" y="185.6">A</text>
<text x="293.9" y="185.6">A</text>
</g>
<g font-size="1.6">
<text x="85.3" y="15.7">R66</text>
<text x="92.4" y="15.7">15K</text>
<text x="101.3" y="21.9">C96</text>
<text x="211.6" y="19.2">R67</text>
<text x="218.7" y="19.2">15K</text>
<text x="101.3" y="29.2">220pF</text>
<text x="142.2" y="27.2">R68</text>
<text x="227.6" y="25.4">C97</text>
<text x="142.2" y="33.4">10K</text>
<text x="227.6" y="32.7">220pF</text>
<text x="37.3" y="40.6">R69</text>
<text x="44.4" y="40.6">3K</text>
<text x="56.9" y="40.6">R70</text>
<text x="62.2" y="40.6">12K</text>
<text x="76.5" y="40.6">R71</text>
<text x="83.6" y="40.6">3K</text>
<text x="102.7" y="39.7" transform="rotate(-90 102.7 39.7)">4</text>
<text x="104.9" y="40.7">U6A</text>
<text x="119.1" y="41.4">R72</text>
<text x="53.3" y="45.9">C98</text>
<text x="53.3" y="47.7">2000pF</text>
<text x="72.9" y="45.9">C99</text>
<text x="72.9" y="47.7">2200pF</text>
<text x="97.4" y="45.8">3</text>
<text x="97.4" y="42.3">2</text>
<text x="107.9" y="44.1">1</text>
<text x="119.1" y="47.7">4.7K</text>
<text x="140.1" y="47.6">5</text>
<text x="140.1" y="44.1">6</text>
<text x="147.6" y="42.5">U6B</text>
<text x="150.6" y="45.8">7</text>
<text x="163.6" y="44.1">R73</text>
<text x="170.7" y="44.1">3K</text>
<text x="183.1" y="44.1">R74</text>
<text x="188.5" y="44.1">12K</text>
<text x="202.7" y="44.1">R75</text>
<text x="209.8" y="44.1">3K</text>
<text x="220.1" y="45.8">2</text>
<text x="225.4" y="43.2" transform="rotate(-90 225.4 43.2)">4</text>
<text x="227.6" y="44.3">U7A</text>
<text x="230.6" y="47.6">1</text>
<text x="247.1" y="45">R76</text>
<text x="257.8" y="45">C100</text>
<text x="102.7" y="50.1" transform="rotate(-90 102.7 50.1)">8</text>
<text x="104.9" y="49.6">NE5532</text>
<text x="147.6" y="51.4">NE5532</text>
<text x="179.6" y="49.4">C101</text>
<text x="179.6" y="51.2">1600pF</text>
<text x="199.1" y="49.4">C102</text>
<text x="199.1" y="51.2">2200pF</text>
<text x="220.1" y="49.4">3</text>
<text x="225.4" y="53.7" transform="rotate(-90 225.4 53.7)">8</text>
<text x="227.6" y="53.2">NE5532</text>
<text x="247.1" y="51.2">33</text>
<text x="257.8" y="52.3">1uF</text>
<text x="30.2" y="58.3">R77</text>
<text x="37.3" y="58.3">3K</text>
<text x="49.8" y="58.3">R78</text>
<text x="55.1" y="58.3">12K</text>
<text x="78.2" y="58.3">R79</text>
<text x="85.3" y="58.3">3K</text>
<text x="46.2" y="63.7">C103</text>
<text x="46.2" y="65.4">2000pF</text>
<text x="65.8" y="63.7">C104</text>
<text x="65.8" y="65.4">2200pF</text>
<text x="76.5" y="63.7">R80</text>
<text x="76.5" y="65.4">15K</text>
<text x="90.7" y="63.7">C105</text>
<text x="90.7" y="65.4">220pF</text>
<text x="85.3" y="77.9">R81</text>
<text x="92.4" y="77.9">15K</text>
<text x="211.6" y="81.4">R82</text>
<text x="218.7" y="81.4">15K</text>
<text x="101.3" y="84.1">C106</text>
<text x="142.2" y="89.4">R83</text>
<text x="227.6" y="87.7">C107</text>
<text x="101.3" y="91.4">220pF</text>
<text x="142.2" y="95.7">10K</text>
<text x="227.6" y="95">220pF</text>
<text x="102.7" y="101.9" transform="rotate(-90 102.7 101.9)">4</text>
<text x="37.3" y="102.8">R84</text>
<text x="44.4" y="102.8">3K</text>
<text x="56.9" y="102.8">R85</text>
<text x="62.2" y="102.8">12K</text>
<text x="76.5" y="102.8">R86</text>
<text x="83.6" y="102.8">3K</text>
<text x="97.4" y="104.5">2</text>
<text x="104.9" y="103">U8A</text>
<text x="107.9" y="106.3">1</text>
<text x="119.1" y="103.7">R87</text>
<text x="140.1" y="106.3">6</text>
<text x="147.6" y="104.7">U8B</text>
<text x="163.6" y="106.3">R88</text>
<text x="170.7" y="106.3">3K</text>
<text x="183.1" y="106.3">R89</text>
<text x="188.5" y="106.3">12K</text>
<text x="202.7" y="106.3">R90</text>
<text x="209.8" y="106.3">3K</text>
<text x="227.6" y="106.5">U7B</text>
<text x="247.1" y="107.2">R91</text>
<text x="257.8" y="107.2">C110</text>
<text x="53.3" y="108.1">C108</text>
<text x="53.3" y="109.9">2000pF</text>
<text x="72.9" y="108.1">C109</text>
<text x="72.9" y="109.9">2200pF</text>
<text x="97.4" y="108.1">3</text>
<text x="102.7" y="112.4" transform="rotate(-90 102.7 112.4)">8</text>
<text x="104.9" y="111.8">NE5532</text>
<text x="119.1" y="109.9">4.7K</text>
<text x="140.1" y="109.9">5</text>
<text x="147.6" y="113.6">NE5532</text>
<text x="150.6" y="108.1">7</text>
<text x="179.6" y="111.7">C111</text>
<text x="179.6" y="113.5">1600pF</text>
<text x="199.1" y="111.7">C112</text>
<text x="199.1" y="113.5">2200pF</text>
<text x="220.1" y="111.6">5</text>
<text x="220.1" y="108.1">6</text>
<text x="230.6" y="109.9">7</text>
<text x="247.1" y="113.5">33</text>
<text x="227.6" y="115.4">NE5532</text>
<text x="257.8" y="114.5">1uF</text>
<text x="30.2" y="120.6">R92</text>
<text x="37.3" y="120.6">3K</text>
<text x="46.2" y="125.9">C113</text>
<text x="49.8" y="120.6">R93</text>
<text x="55.1" y="120.6">12K</text>
<text x="65.8" y="125.9">C114</text>
<text x="76.5" y="125.9">R95</text>
<text x="78.2" y="120.6">R94</text>
<text x="85.3" y="120.6">3K</text>
<text x="90.7" y="125.9">C115</text>
<text x="46.2" y="127.7">2000pF</text>
<text x="65.8" y="127.7">2200pF</text>
<text x="76.5" y="127.7">15K</text>
<text x="90.7" y="127.7">220pF</text>
<text x="229.4" y="157.2">J3</text>
<text x="235.9" y="161.4">1</text>
<text x="54.4" y="165">C120</text>
<text x="54.4" y="167.1">10uF</text>
<text x="64" y="165">C116</text>
<text x="64" y="166.8">0.1uF</text>
<text x="81.1" y="165">C121</text>
<text x="81.1" y="167.1">10uF</text>
<text x="90.7" y="165">C117</text>
<text x="90.7" y="166.8">0.1uF</text>
<text x="109.5" y="165">C122</text>
<text x="109.5" y="167.1">10uF</text>
<text x="119.1" y="165">C118</text>
<text x="119.1" y="166.8">0.1uF</text>
<text x="136.2" y="165">C123</text>
<text x="136.2" y="167.1">10uF</text>
<text x="145.8" y="165">C119</text>
<text x="145.8" y="166.8">0.1uF</text>
<text x="161.1" y="165">C124</text>
<text x="161.1" y="167.1">10uF</text>
<text x="170.7" y="165">C125</text>
<text x="170.7" y="166.8">0.1uF</text>
<text x="187.7" y="165">C126</text>
<text x="187.7" y="167.1">10uF</text>
<text x="197.4" y="165">C127</text>
<text x="197.4" y="166.8">0.1uF</text>
<text x="235.9" y="163.2">2</text>
<text x="235.9" y="165">3</text>
<text x="235.9" y="166.8">4</text>
<text x="235.9" y="168.5">5</text>
<text x="235.9" y="170.3">6</text>
<text x="229" y="174.6">AUDIO_RJ</text>
<text x="229.9" y="196.8">Title</text>
<text x="229.9" y="202.2">Size</text>
<text x="231.7" y="204">A3</text>
<text x="237" y="202.2">Document Number</text>
<text x="237" y="204">&lt;Doc&gt;</text>
<text x="237" y="198.6">ANALOG OUTPUT</text>
<text x="288.6" y="202.2">Rev</text>
<text x="290.4" y="204">v1.0</text>
<text x="229.9" y="207.5">Date:</text>
<text x="239.1" y="207.5">Thursday, October 23, 2025</text>
<text x="265.5" y="207.5">Sheet</text>
<text x="274.4" y="207.5">7</text>
<text x="279.7" y="207.5">of</text>
<text x="285" y="207.5">10</text>
</g>
<g font-size="1.6" fill="#f00">
<text x="99.4" y="33.1">VCC12VN</text>
<text x="222.1" y="36.7">VCC12VN</text>
<text x="268.8" y="47.7">LOUT</text>
<text x="99.4" y="56.6">VCC12VP</text>
<text x="222.1" y="60.1">VCC12VP</text>
<text x="99.4" y="95.3">VCC12VN</text>
<text x="268.8" y="109.9">ROUT</text>
<text x="99.4" y="118.8">VCC12VP</text>
<text x="47.8" y="154">VCC12VP</text>
<text x="74.5" y="154">VCC12VN</text>
<text x="103" y="154">VCC12VP</text>
<text x="129.6" y="154">VCC12VN</text>
<text x="154.5" y="154">VCC12VP</text>
<text x="181.2" y="154">VCC12VN</text>
<text x="245.7" y="163.2">ROUT</text>
<text x="245.7" y="165">LOUT</text>
</g>
<g font-size="1.6" fill="#f0f">
<text x="8.9" y="43.1">CS_AOUT_LN</text>
<text x="8.9" y="60.8">CS_AOUT_LP</text>
<text x="8.9" y="105.3">CS_AOUT_RN</text>
<text x="8.9" y="123.1">CS_AOUT_RP</text>
</g>
<g font-size="1.6" fill="#cc8006">
<text x="99.9" y="43.2">-</text>
<text x="99.9" y="46.6">+</text>
<text x="142.6" y="45">-</text>
<text x="222.6" y="46.7">-</text>
<text x="259.3" y="47.5" transform="rotate(-90 259.3 47.5)">+</text>
<text x="142.6" y="48.3">+</text>
<text x="222.6" y="50.1">+</text>
<text x="99.9" y="105.4">-</text>
<text x="142.6" y="107.2">-</text>
<text x="99.9" y="108.8">+</text>
<text x="142.6" y="110.6">+</text>
<text x="222.6" y="109">-</text>
<text x="222.6" y="112.4">+</text>
<text x="259.3" y="109.7" transform="rotate(-90 259.3 109.7)">+</text>
<text x="52.1" y="165">+</text>
<text x="77.7" y="165.6" transform="rotate(-180 77.7 165.6)">+</text>
<text x="107.2" y="165">+</text>
<text x="132.8" y="165.6" transform="rotate(-180 132.8 165.6)">+</text>
<text x="158.8" y="165">+</text>
<text x="184.4" y="165.6" transform="rotate(-180 184.4 165.6)">+</text>
</g>
<g font-size="1.6" fill="#00c">
<text x="230.2" y="162.5">GND</text>
<text x="230.6" y="167.9">NCL</text>
<text x="232.7" y="164.3">R</text>
<text x="232.9" y="166.1">L</text>
<text x="230.2" y="171.4">GND</text>
<text x="230.4" y="169.6">NCR</text>
</g>
</svg>
